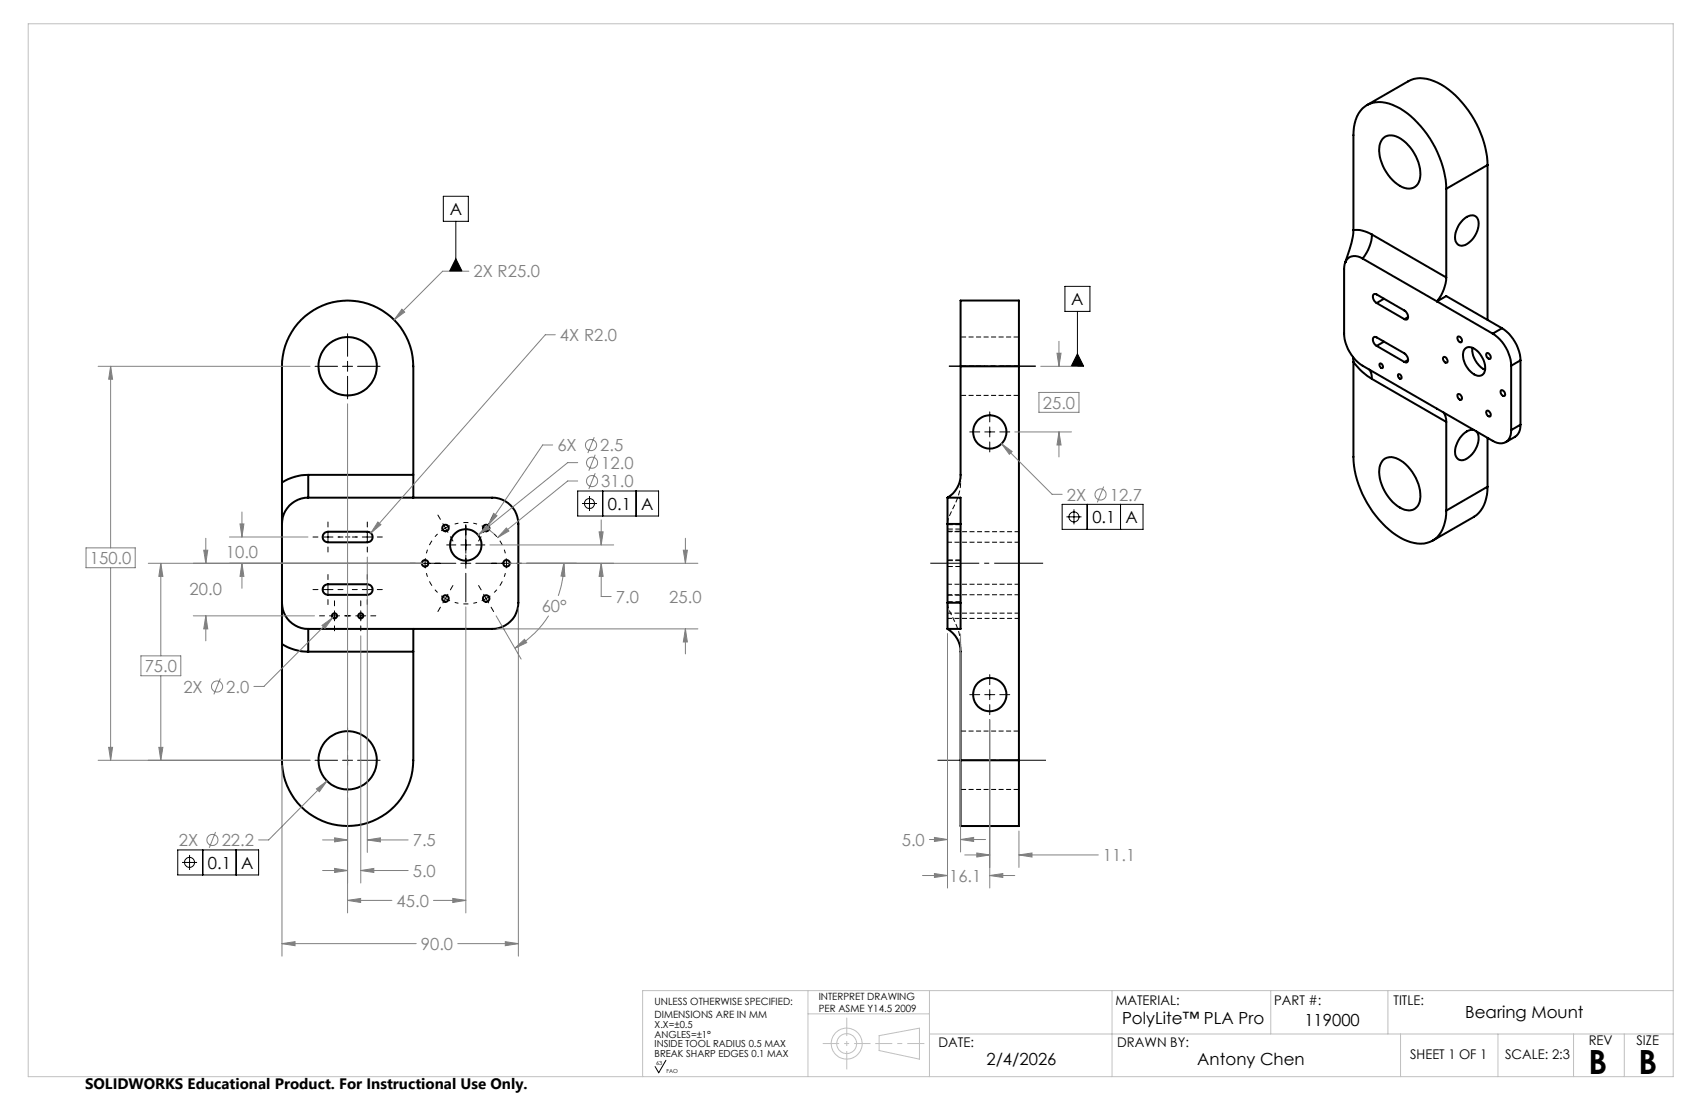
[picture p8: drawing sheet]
<svg xmlns="http://www.w3.org/2000/svg" width="432mm" height="279mm" viewBox="0 0 432 279" stroke-linecap="round" stroke-linejoin="round" font-family="sans-serif">
<g fill="none" stroke="#000" stroke-width=".51">
<path d="M347 26.7l10.5-6.1a8.4 8.4 0 0 1 8.3 .8 26 26 0 0 1 11.8 20.5M350.9 35.3a3.3 3.3 0 0 1 4.7-.1 11 11 0 0 1 4.8 10.4 2.94 2.94 0 0 1-4.4 1.9 11.1 11.1 0 0 1-5.8-10.6zM343.6 58.4a7.6 7.6 0 0 1 4.7 1.1M343.6 58.4a25.9 25.9 0 0 1-2.1 8.2M348.3 59.5a10.4 10.4 0 0 1-2.4 6.1M348.3 59.5l18.8 10.9M367.1 47.9a26.2 26.2 0 0 0-11.7-20.4 8.4 8.4 0 0 0-8.4-.8 8.3 8.3 0 0 0-3.4 7.6v24.1M367.1 47.9v22.5M371.4 55.7a2.3 2.3 0 0 1 3.6-.3 5.7 5.7 0 0 1-4 7 2.07 2.07 0 0 1-1.6-2.7l.8-2.4zM377.6 41.9l-10.5 6M377.6 41.9v39.3M341.5 66.6h.1"/>
<path d="M345.9 65.6a2.85 2.85 0 0 0-3.3-.3 2.85 2.85 0 0 0-1.4 3v16.4a10.5 10.5 0 0 0 4.7 8.1l33 19.1a2.87 2.87 0 0 0 3.3 .3 2.87 2.87 0 0 0 1.4-3.1M345.9 65.6l33 19.1M349.5 76.9a1.65 1.65 0 0 1-.8-2.2h.8l7 4.1a1.67 1.67 0 0 1 .7 2.2h-.7M349.5 76.9l7 4.1M351.3 75.8l-1.8 1.1M367.1 70.4a10.4 10.4 0 0 1-2.3 6.1l2.3-1.4 14.2 8.2M243.8 93v-16.7h14.9v16.7M243.8 93v27.5a6.7 6.7 0 0 1-3.3 5.8M243.8 93h14.9M258.7 93v99.9M343.5 90.6l.1 1.3M343.6 91.9v24.1a25.7 25.7 0 0 0 12.7 20.9 7.4 7.4 0 0 0 8.6-.6 9.8 9.8 0 0 0 2.2-6.7"/>
<path d="M343.6 91.9a16 16 0 0 0 4.7 4.3M347.6 93.8a3.8 3.8 0 0 1 .7 2.4M348.3 96.2l18.8 10.9M349.5 87.8a1.62 1.62 0 0 1-.8-2.2h.8l7 4.1a1.67 1.67 0 0 1 .7 2.2h-.7M349.5 87.8l7 4.1M350.3 92.3a.68 .68 0 0 1 .7 .4 .68 .68 0 0 1-.2 .7l-.6-.6zM351.3 86.7l-1.8 1.1M354.9 95.1a.63 .63 0 0 1 .8 .2 .63 .63 0 0 1-.2 .8l-.5-.4zM357.5 80.4l-1 .6M357.5 91.3l-1 .6M366.4 90.6a.9 .9 0 0 1 .9 .5 .9 .9 0 0 1 0 .9 1 1 0 0 1-.9-1.4zM370.1 85.4a.83 .83 0 0 1 .9 .5 .83 .83 0 0 1-.2 1l-.7-.5-.1-.5z"/>
<path d="M372 88.4a2.53 2.53 0 0 1 3.3 1 5.4 5.4 0 0 1 1.5 5.2 1.89 1.89 0 0 1-3.1 .1 5.7 5.7 0 0 1-2.2-5.7zM373.8 88.3a6 6 0 0 0 3.2 5.5M377.4 89.7a.92 .92 0 0 1 .9 .4 .92 .92 0 0 1-.1 1 1 1 0 0 1-.8-1.4zM378.9 84.7a10.3 10.3 0 0 1 4.7 8.1M381 99.1a.91 .91 0 0 1 .9 .4 .91 .91 0 0 1 0 1 1.02 1.02 0 0 1-.9-1.4zM381.3 83.3a10.5 10.5 0 0 1 4.7 8.1M381.3 83.3l-2.4 1.4M383.6 92.8v16.3M386 91.4l-2.4 1.4M386 91.4v16.4M351.3 116.6a3.6 3.6 0 0 1 4.3 .3 10.9 10.9 0 0 1 4.8 10.4 2.9 2.9 0 0 1-4.4 1.8 11.1 11.1 0 0 1-5.8-10.5l.4-1.2zM366.5 104.7l.5 1 .1 1.4"/>
<path d="M367.1 107.1v22.5M370.1 100a.92 .92 0 0 1 .9 .5 .92 .92 0 0 1-.1 1 1 1 0 0 1-.8-1.5zM374.2 109.1a4.7 4.7 0 0 0-4.5 3.8 2.76 2.76 0 0 0 .9 3.8 4.1 4.1 0 0 0 3.9-2.5 4 4 0 0 0 .3-4.7M377.4 104.3a.92 .92 0 0 1 .9 .4 .92 .92 0 0 1-.1 1 1 1 0 0 1-.8-1.4zM377.6 111.1v12.4M386 107.8a3.3 3.3 0 0 1-1.4 3l-2.4 1.4M386 107.8l-2.4 1.3M71.6 122.4v10.6M71.6 133v20M78.2 120.5a12.5 12.5 0 0 0-6.6 1.9M78.2 120.5v5.8M78.2 126.3a6.6 6.6 0 0 0-6.6 6.7"/>
<path d="M78.2 126.3h46.7a6.7 6.7 0 0 1 6.7 6.7v20a6.7 6.7 0 0 1-6.7 6.6h-46.7M78.2 120.5h26.7M82.2 135.4l1.1-.5h9.9a1.34 1.34 0 0 1 1.4 1.4 1.34 1.34 0 0 1-1.4 1.3h-9.9a1.34 1.34 0 0 1-1.3-.8 1.34 1.34 0 0 1 .2-1.4zM104.9 120.5v5.8M104.9 120.5v-27.5a16.7 16.7 0 0 0-16.7-16.7 16.7 16.7 0 0 0-16.6 16.7v29.4M240.5 126.3v6.7M240.5 126.3h3.3v6.7M240.5 133h3.3M240.5 133v20M243.8 133v20M377.6 123.5a8.5 8.5 0 0 1-3.4 7.7l-10.5 6M377.6 123.5l-10.5 6.1"/>
<path d="M71.6 153a6.6 6.6 0 0 0 6.6 6.6M71.6 153v10.4M78.2 159.6v5.8M82.2 148.7l1.1-.4h9.9a1.34 1.34 0 0 1 1.4 1.3 1.34 1.34 0 0 1-1.4 1.4h-9.9a1.34 1.34 0 0 1-1.3-.8 1.34 1.34 0 0 1 .2-1.5zM104.9 159.6v5.8M240.5 153v6.6M240.5 159.6a6.7 6.7 0 0 1 3.3 5.8v27.5M240.5 153h3.3M243.8 153v6.6h-3.3M71.6 163.4a12.5 12.5 0 0 0 6.6 2M71.6 163.4v29.5a16.7 16.7 0 0 0 16.6 16.7 16.7 16.7 0 0 0 16.7-16.7v-27.5M78.2 165.4h26.7"/>
<path d="M243.8 192.9v16.7h14.9v-16.7M243.8 192.9h14.9"/>
<circle cx="88.3" cy="93" r="7.4"/>
<circle cx="251.2" cy="109.6" r="4.2"/>
<circle cx="113.1" cy="134" r=".83"/>
<circle cx="118.3" cy="138.3" r="4"/>
<circle cx="123.4" cy="134" r=".84"/>
<circle cx="84.9" cy="156.3" r=".66"/>
<circle cx="91.6" cy="156.3" r=".66"/>
<circle cx="107.9" cy="143" r=".84"/>
<circle cx="113.1" cy="151.9" r=".83"/>
<circle cx="123.4" cy="151.9" r=".84"/>
<circle cx="128.6" cy="143" r=".84"/>
<circle cx="251.2" cy="176.3" r="4.2"/>
<circle cx="88.2" cy="192.9" r="7.4"/>
</g>
<g fill="none" stroke="#000" stroke-width=".25" stroke-dasharray="1.3 .6" stroke-dashoffset="-.1" stroke-linecap="butt">
<path d="M243.9 92.9h14.8M258.7 85.5h-14.8M243.9 100.3h14.8M240.5 134.8h3.4M243.9 133.1h-3.4M243.9 134.3h-3.4M240.5 143.8h3.4M240.5 152.7h3.4M240.5 142.3h3.4M243.9 142.1h-3.4M243.9 151h-3.4M243.9 192.9h14.8"/>
<path d="M258.7 185.5h-14.8M243.9 200.3h14.8"/>
</g>
<path d="M240.5 134.9h18.2M240.5 137.6h18.2M240.5 148.3h18.2M240.5 150.9h18.2M240.5 156.9h18.2M258.7 155.6h-18.2" fill="none" stroke="#000" stroke-width=".25" stroke-dasharray="1.3 .6" stroke-dashoffset=".1" stroke-linecap="butt"/>
<path d="M240.5 132.9a11.8 11.8 0 0 1 2-5.1 12.2 12.2 0 0 0 1.4-5.4M243.9 163.4a20.3 20.3 0 0 0-2.9-8.5l-.5-2" fill="none" stroke="#000" stroke-width=".25" stroke-dasharray="1.3 .6" stroke-dashoffset="-.2" stroke-linecap="butt"/>
<path d="M243.9 122.4v-1.9M243.9 165.4v-2" fill="none" stroke="#000" stroke-width=".25" stroke-dasharray="1.3 .6" stroke-dashoffset="1" stroke-linecap="butt"/>
<g fill="none" stroke="#808080" stroke-width=".25">
<path d="M102 78.5l.7 .7-2.7 2zM119 68.8h-6.6l-12.4 12.4M24.9 93h53.8M28.1 93l.5 3.2h-1zM28.1 93v46M141 84.9h-2.6l-44.3 50.4M263.7 99.6h10.2v5h-10.2zM264.2 93h9.3M268.3 89.6h1l-.5 3.4zM268.8 86.6v6.4M88.2 102.5v129.2M140.3 112.9h-2.5l-13.9 20.4"/>
<path d="M146.6 117.4h-2.5l-22.7 18.4M150.8 110.9l-1.6 4.1M151.1 115.4l-1.6 4.1M254.2 112.6l2.7 2-.7 .7zM254.2 112.6l12.9 12.8h2.5M257.6 109.6h14.4M268.8 109.6l.5 3.3h-1zM268.8 109.6v6.4M21.8 139h12.5v5.1h-12.5zM51.7 139.6h1l-.5 3.3zM52.2 136.6v6.3M58.2 136.3h20"/>
<path d="M60.9 133h1l-.5 3.3zM61.4 129.9v6.4M95.9 132.5l.8 .6-2.6 2.2zM123.6 133.3l.6 .8-2.8 1.7zM124 134.4l1.4 1.1M124.4 138.3h31.4M125.3 130.3l.9 .6-2.3 2.4zM128.6 134l.6 .8-2.9 1.7zM146.6 122.1h-2.5l-17.8 14.4M151.1 120.1l-1.6 4M152.1 135h1l-.5 3.3zM152.6 131.9v6.4"/>
<path d="M173.5 139.6h1l-.5 3.3zM174 136.6v6.3M280.2 123.5l-1.6 4M28.1 144.1v48.8M37.6 142.9h69.6M40.8 142.9l.5 3.4h-1zM40.8 142.9v23.5M49.1 156.3h30.7M52.2 156.3l.5 3.3h-1zM52.2 156.3v6.3M61.4 142.9l.5 3.4h-1zM61.4 142.9v6.4"/>
<path d="M81.7 158.7l2.8-2-2 2.8zM84.5 156.7l-17.5 17.5h-2.5M93.2 141.4v74.9M118.3 154v77.7M125.9 156.3l6.4 11M126.2 159.6h51M129.3 142.9h47.9M131.6 154.2v88.4M139.3 156.2a24.6 24.6 0 0 1-8.6 8.3M143.1 142.9l.3 3.4-1-.1zM143.1 142.9a24.1 24.1 0 0 1-1.4 8.3M152.6 142.9l.5 3.4h-1z"/>
<path d="M152.6 142.9v8.5h2.6M174 159.6l.5 3.3h-1zM174 159.6v6.3M35.8 166.4h10.1v5.1h-10.1zM40.8 171.5v21.4M55.9 172.2l-1.6 4M91.6 161.4v62.7M130.7 164.5l2.4-2.3 .6 .9zM240.5 160.9v64.5M243.8 160.9v55.3M24.9 192.9h53.8M27.6 189.7h1l-.5 3.2z"/>
<path d="M40.3 189.7h1l-.5 3.2zM71.6 194.2v48.4M83 198.2l-14.8 14.9h-2.5M251.2 182.6v42.8M54.7 211.1l-1.6 4.1M80.3 200.2l2.7-2-1.9 2.7zM81.9 213.1h6.3M84.9 212.6l3.3 .5-3.3 .5zM93.2 213.1l3.4-.5v1zM93.2 213.1h10.4M235.9 213h4.6M237.2 212.5l3.3 .5-3.3 .5z"/>
<path d="M243.8 213l3.4-.5v1zM243.8 213h6.4M244.9 217h6.3M248 216.5l3.2 .5-3.2 .5zM258.7 217l3.3-.5v1zM258.7 210.9v9.2M258.7 217h20.1M71.6 239.5l3.3-.5v1zM71.6 239.5h34.1M81.9 220.9h6.3M84.9 220.4l3.3 .5-3.3 .5zM88.2 228.5l3.3-.5v1z"/>
<path d="M88.2 228.5h11.3M91.6 220.9l3.3-.5v1zM91.6 220.9h12M110 228.5h8.3M114.9 228l3.4 .5-3.4 .5zM116.2 239.5h15.4M128.3 239l3.3 .5-3.3 .5zM234.2 222.2h6.3M237.2 221.7l3.3 .5-3.3 .5zM251.2 222.2l3.4-.5v1zM251.2 222.2h6.4"/>
<circle cx="150" cy="112.9" r="1.42"/>
<circle cx="150.3" cy="117.4" r="1.4"/>
<circle cx="150.3" cy="122.1" r="1.41"/>
<circle cx="279.4" cy="125.5" r="1.4"/>
<circle cx="55.1" cy="174.2" r="1.41"/>
<circle cx="53.9" cy="213.2" r="1.41"/>
</g>
<g fill="none" stroke="#000" stroke-width=".25">
<path d="M112.5 49.8h6.4v6.4h-6.4zM115.7 56.2v12.6M115.7 65.7l1.6 3.1h-3.2zM270.3 72.7h6.4v6.3h-6.4zM273.5 79v14M80 93h5.7M87 93h2.5M88.2 84.7v5.7M88.2 91.7v2.5M88.2 95.5v5.7M90.8 93h5.7M273.5 89.8l1.6 3.2h-3.2z"/>
<path d="M246.2 109.6h2.5M250 109.6h2.5M251.2 104.5v2.6M251.2 108.3v2.6M251.2 112.1v2.6M253.8 109.6h2.5M79.4 136.3h1.3M82 136.3h2.5M83.3 132.5v1.2M83.3 135v2.5M83.3 138.8v1.3M85.8 136.3h1.3"/>
<path d="M89.4 136.3h1.3M92 136.3h2.5M93.2 132.5v1.2M93.2 135v2.5M93.2 138.8v1.3M95.8 136.3h1.2M111.2 130.7l.6 1.1M112.4 132.9l.7 1.1M113.1 134l-1.1 .7M113.1 134l.6 1.1M113.4 138.3h2.3M114.2 133.4l-1.1 .6"/>
<path d="M114.3 136.2l.7 1.1M117 138.3h2.5M118.3 133.1v7.3M120.8 138.3h2.3M122.1 136.2l-.6 1.1M122.3 133.4l1.1 .6M123.4 134l1.1 .7M123.4 134l-.6 1.1M124 132.9l-.6 1.1M125.3 130.7l-.6 1.1M146.6 124.6h20.6v6.4h-20.6zM147.7 127.8h3.9"/>
<path d="M149.6 125.9v3.8M153 124.6v6.4M161.5 124.6v6.4M269.6 128h20.6v6.3h-20.6zM270.7 131.2h3.8M272.6 129.3v3.8M276 128v6.3M284.4 128v6.3M79.4 149.6h1.3M81.1 156.3h1.3M82 149.6h2.5M83.3 145.8v1.3"/>
<path d="M83.3 148.3v2.6M83.3 152.2v1.2M83.6 156.3h2.6M84.9 152.5v1.2M84.9 155v2.6M84.9 158.8v1.3M85.8 149.6h1.3M87.5 156.3h1.5M89.4 149.6h1.3M90.3 156.3h2.6M91.6 152.5v1.2M91.6 155v2.6"/>
<path d="M91.6 158.8v1.3M92 149.6h2.5M93.2 145.8v1.3M93.2 148.3v2.6M93.2 152.2v1.2M94.1 156.3h1.3M95.8 149.6h1.2M104.1 142.9h1.3M106.6 142.9h9.1M108 141.7v2.5M111.8 154.1l-.6 1.1M112 151.2l2.2 1.3"/>
<path d="M113.7 150.8l-1.3 2.2M115 148.6l-.7 1.1M117 142.9h2.5M118.3 140.8v3.4M118.3 145.5v7.3M120.8 142.9h9.1M121.5 148.6l.6 1.1M122.8 150.8l1.2 2.2M124.5 151.2l-2.2 1.3M124.7 154.1l.6 1.1M128.5 141.7v2.5M131.1 142.9h1.3"/>
<path d="M246.2 176.3h2.5M250 176.3h2.5M251.2 171.2v2.5M251.2 175v2.6M251.2 178.8v2.6M253.8 176.3h2.5M80 192.9h5.7M87 192.9h2.5M88.2 184.7v5.7M88.2 191.7v2.5M88.2 195.5v5.7M90.8 192.9h5.7"/>
<path d="M45.1 215.7h20.6v6.3h-20.6zM46.2 218.9h3.8M48.1 217v3.8M51.5 215.7v6.3M59.9 215.7v6.3M169.1 269.1l-1.9 3.1-.9-1.5"/>
<circle cx="149.6" cy="127.8" r="1.28"/>
<circle cx="272.6" cy="131.2" r="1.27"/>
<circle cx="48.1" cy="218.9" r="1.28"/>
</g>
<path d="M111.1 135.5l-1.8 2.3-1.1 2.6M121.1 133l-2.8-.4-2.9 .4M108.2 145.4l1.1 2.7 1.8 2.3M115.4 152.9l2.9 .4 2.8-.4M125.5 150.4l1.7-2.3 1.1-2.7M128.3 140.4l-1.1-2.6-1.7-2.3" fill="none" stroke="#000" stroke-width=".25" stroke-dasharray="15.2 1.3 1.3 1.3" stroke-dashoffset="14.3" stroke-linecap="butt"/>
<g fill="none" stroke="#c0c0c0" stroke-width=".25">
<path d="M7.2 6h417.5v267.2h-417.5zM205.1 251.4v21.7M205.1 257.3h30.8M235.9 251.4v21.8M282.3 251.4v21.8M322.6 251.4v11M352.3 251.4v11M424.7 251.4h-261.6v21.8M223.2 262.8l10.2-1.9v7.9l-10.2-2.2zM235.9 262.4h188.8M355.5 262.4v10.8M380.3 262.4v10.8"/>
<path d="M399.5 262.4v10.8M412.3 262.4v10.8"/>
<circle cx="214.9" cy="264.8" r="3.9"/>
<circle cx="214.9" cy="264.8" r="2.52"/>
</g>
<path d="M85.8 136.3h4.9" fill="none" stroke="#000" stroke-width=".25" stroke-dasharray="15.2 1.3 1.3 1.3" stroke-dashoffset="14.7" stroke-linecap="butt"/>
<path d="M236.2 142.9h28.6" fill="none" stroke="#000" stroke-width=".25" stroke-dasharray="15.2 1.3 1.3 1.3" stroke-dashoffset="2.8" stroke-linecap="butt"/>
<path d="M240.9 92.9h22" fill="none" stroke="#000" stroke-width=".25" stroke-dasharray="15.2 1.3 1.3 1.3" stroke-dashoffset="6.1" stroke-linecap="butt"/>
<path d="M238 192.9h27.5" fill="none" stroke="#000" stroke-width=".25" stroke-dasharray="15.2 1.3 1.3 1.3" stroke-dashoffset="3.4" stroke-linecap="butt"/>
<path d="M214.9 258.3v13.1" fill="none" stroke="#c0c0c0" stroke-width=".25" stroke-dasharray="15.2 1.3 1.3 1.3" stroke-dashoffset="10.6" stroke-linecap="butt"/>
<path d="M208.9 264.8h12.1" fill="none" stroke="#c0c0c0" stroke-width=".25" stroke-dasharray="15.2 1.3 1.3 1.3" stroke-dashoffset="11.1" stroke-linecap="butt"/>
<path d="M222.2 264.8h12.4" fill="none" stroke="#c0c0c0" stroke-width=".25" stroke-dasharray="15.2 1.3 1.3 1.3" stroke-dashoffset="10.9" stroke-linecap="butt"/>
<path d="M115.7 65.7l1.6 3.1h-3.2zM273.5 89.8l1.6 3.2h-3.2z" fill="#000"/>
<path d="M152.1 135h1l-.5 3.3zM152.6 142.9l.5 3.4h-1zM123.6 133.3l-2.2 2.5 2.8-1.7zM130.7 164.5l2.4-2.3 .6 .9zM143.1 142.9l.3 3.4-1-.1zM125.3 130.3l-1.4 3 2.3-2.4zM60.9 133h1l-.5 3.3zM61.4 142.9l.5 3.4h-1zM51.7 139.6h1l-.5 3.3zM52.2 156.3l.5 3.3h-1zM88.2 228.5l3.3-.5v1zM114.9 228l3.4 .5-3.4 .5zM40.8 142.9l.5 3.4h-1zM40.3 189.7h1l-.5 3.2zM28.1 93l.5 3.2h-1zM27.6 189.7h1l-.5 3.2zM91.6 220.9l3.3-.5v1zM84.9 220.4l3.3 .5-3.3 .5zM93.2 213.1l3.4-.5v1zM84.9 212.6l3.3 .5-3.3 .5zM102 78.5l-2 2.7 2.7-2zM95.9 132.5l-1.8 2.8 2.6-2.2zM81.7 158.7l.8 .8 2-2.8zM128.6 134l-2.3 2.5 2.9-1.7zM128.3 239l3.3 .5-3.3 .5zM71.6 239.5l3.3-.5v1zM173.5 139.6h1l-.5 3.3zM174 159.6l.5 3.3h-1zM80.3 200.2l.8 .7 1.9-2.7zM251.2 222.2l3.4-.5v1zM237.2 221.7l3.3 .5-3.3 .5zM248 216.5l3.2 .5-3.2 .5zM258.7 217l3.3-.5v1zM243.8 213l3.4-.5v1zM237.2 212.5l3.3 .5-3.3 .5zM268.3 89.6h1l-.5 3.4zM268.8 109.6l.5 3.3h-1zM254.2 112.6l2 2.7 .7-.7z" fill="#808080"/>
<g font-size="8.5">
<text x="403.2" y="272.6">B</text>
<text x="415.9" y="272.6">B</text>
</g>
<g font-size="4.2">
<text x="114.2" y="54.6">A</text>
<text x="271.9" y="77.4">A</text>
<text x="154.3" y="129.4">0.1</text>
<text x="162.8" y="129.4">A</text>
<text x="277.3" y="132.8">0.1</text>
<text x="285.7" y="132.8">A</text>
<text x="52.8" y="220.4">0.1</text>
<text x="61.2" y="220.4">A</text>
<text x="284.8" y="259.9">PolyLite™ PLA Pro</text>
<text x="331.1" y="260.3">119000</text>
<text x="372" y="258.5">Bearing Mount</text>
<text x="250.4" y="270.4">2/4/2026</text>
<text x="303.9" y="270.4">Antony Chen</text>
</g>
<g font-size="4.2" fill="#808080">
<text x="120.2" y="70.4">2X R25.0</text>
<text x="142.2" y="86.5">4X R2.0</text>
<text x="264.7" y="103.7">25.0</text>
<text x="141.5" y="114.5">6X</text>
<text x="152.4" y="114.5">2.5</text>
<text x="152.6" y="119">12.0</text>
<text x="152.6" y="123.6">31.0</text>
<text x="270.8" y="127">2X</text>
<text x="281.7" y="127">12.7</text>
<text x="22.8" y="143.1">150.0</text>
<text x="57.3" y="141.7">10.0</text>
<text x="48.1" y="150.9">20.0</text>
<text x="137.5" y="155.3">60°</text>
<text x="156.3" y="153">7.0</text>
<text x="169.9" y="153">25.0</text>
<text x="36.7" y="170.6">75.0</text>
<text x="46.6" y="175.7">2X</text>
<text x="57.4" y="175.7">2.0</text>
<text x="45.4" y="214.7">2X</text>
<text x="56.3" y="214.7">22.2</text>
<text x="104.8" y="214.7">7.5</text>
<text x="228.9" y="214.6">5.0</text>
<text x="280" y="218.6">11.1</text>
<text x="104.8" y="222.5">5.0</text>
<text x="240.9" y="223.8">16.1</text>
<text x="100.7" y="230.1">45.0</text>
<text x="106.8" y="241.1">90.0</text>
</g>
<text font-size="3.8" x="21.6" y="276.3">SOLIDWORKS Educational Product. For Instructional Use Only.</text>
<g font-size="3.4">
<text x="283.1" y="255">MATERIAL:</text>
<text x="323.4" y="255">PART #:</text>
<text x="353.8" y="255">TITLE:</text>
<text x="238.3" y="265.8">DATE:</text>
<text x="283.6" y="265.8">DRAWN BY:</text>
<text x="358" y="268.8">SHEET 1 OF 1</text>
<text x="382.1" y="268.8">SCALE: 2:3</text>
<text x="403.3" y="265.2">REV</text>
<text x="415.4" y="265.2">SIZE</text>
</g>
<g font-size="2.5">
<text x="166.2" y="255.1">UNLESS OTHERWISE SPECIFIED:</text>
<text x="207.8" y="253.8">INTERPRET DRAWING</text>
<text x="207.8" y="256.7">PER ASME Y14.5 2009</text>
<text x="166.2" y="258.4">DIMENSIONS ARE IN MM</text>
<text x="166.2" y="260.9">X.X=±0.5</text>
<text x="166.2" y="263.4">ANGLES=±1°</text>
<text x="166.2" y="265.8">INSIDE TOOL RADIUS 0.5 MAX</text>
<text x="166.2" y="268.3">BREAK SHARP EDGES 0.1 MAX</text>
</g>
<g font-size="1.4">
<text x="166.6" y="270.3">63</text>
<text x="169.2" y="272.2">FAO</text>
</g>
</svg>
